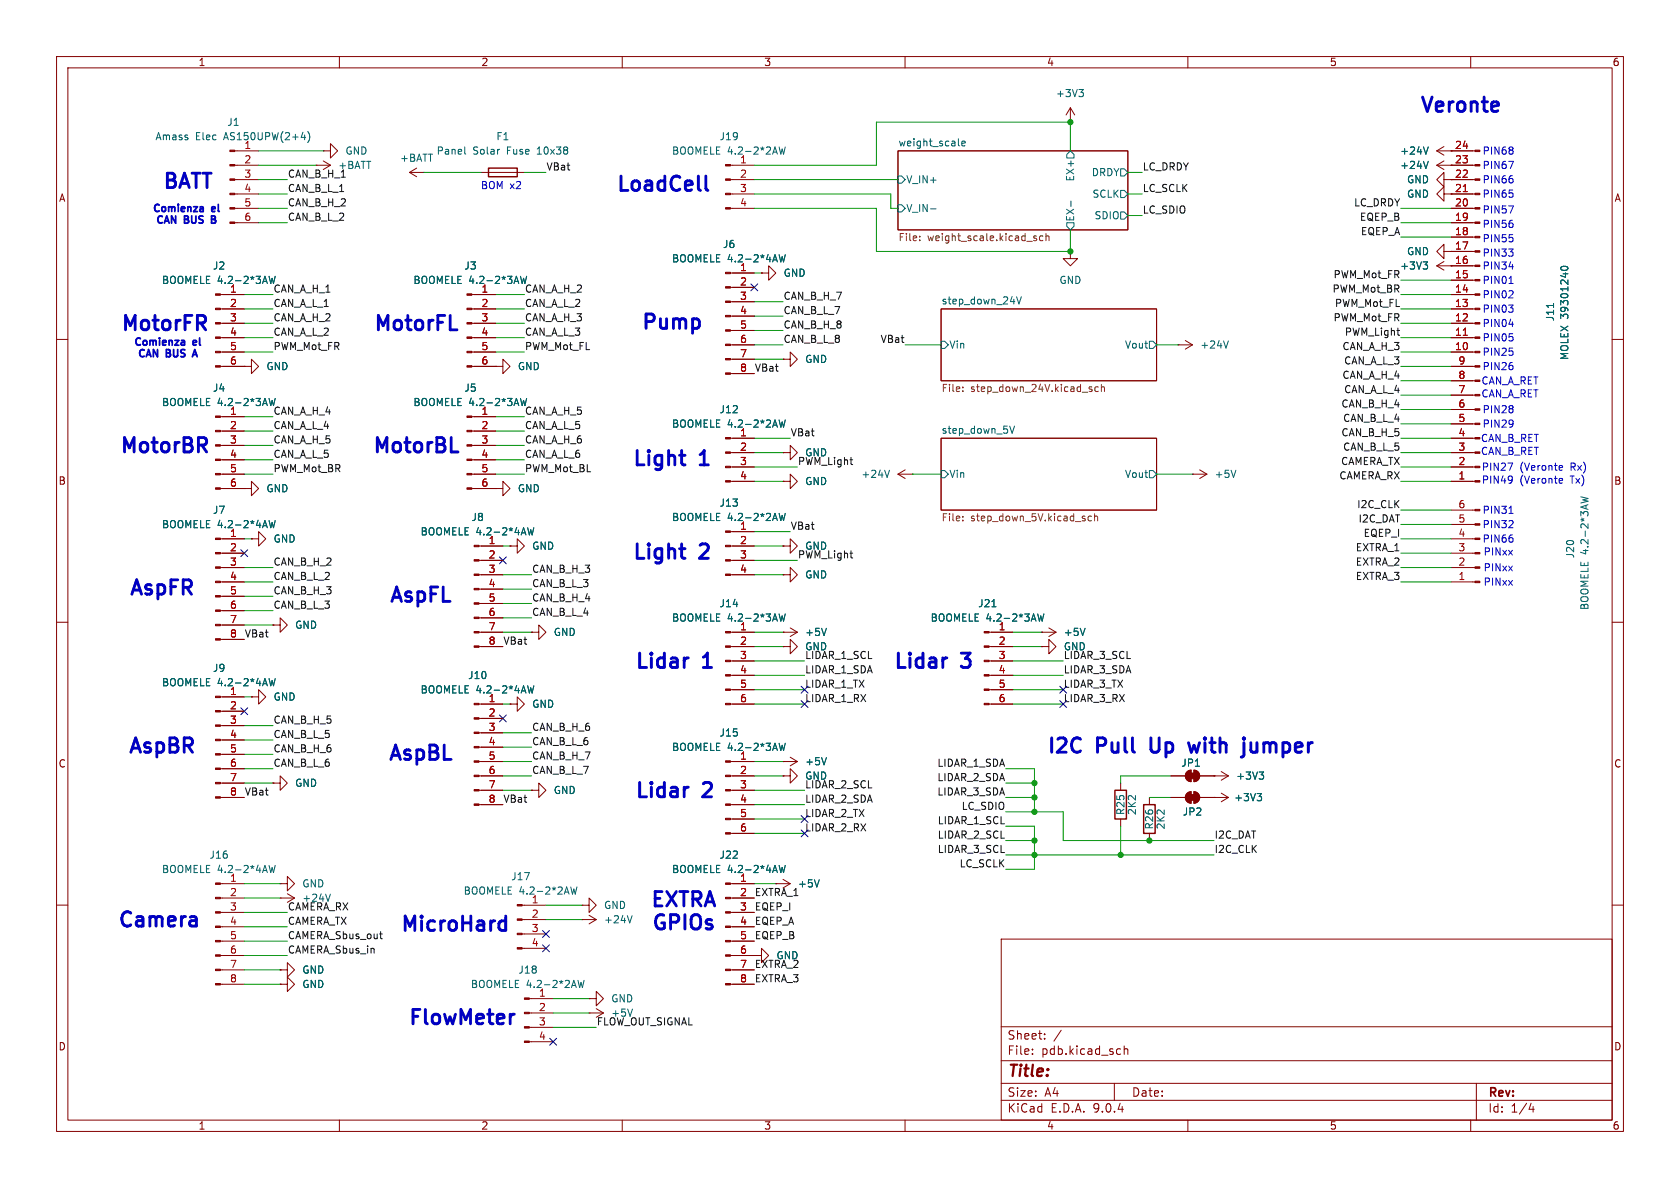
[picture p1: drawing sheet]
<svg xmlns="http://www.w3.org/2000/svg" width="297mm" height="210mm" viewBox="0 0 297 210" stroke-linecap="round" stroke-linejoin="round" font-family="sans-serif">
<g fill="none" stroke="#840000" stroke-width=".18">
<path d="M10 10h277v190h-277zM12 12h273v186h-273zM60 10v2M110 10v2M160 10v2M189.2 19.1l-.7 1.2M189.2 19.1l.8 1.2M189.2 19.1v2.5M210 10v2M260 10v2M41.5 29.2h4.2M41.5 31.8h4.2"/>
<path d="M41.5 34.3h4.2M41.5 36.8h4.2M41.5 39.4h4.2M41.5 26.7h4.2M55.9 29.2h.1M55.9 29.2h2.5M57.1 26.7h1.3v-1.3l1.3 1.3-1.3 1.2v-1.2M57.1 26.7h.1M57.1 28.4l1.3 .8M58.4 29.2l-1.3 .8M72.4 30.5l1.3 .7M72.4 30.5h2.5"/>
<path d="M73.7 29.7l-1.3 .8M74.9 30.5h.1M85.1 30.5h7.6M129.1 29.2h4.2M129.1 31.8h4.2M129.1 34.3h4.2M129.1 36.8h4.2M158.7 26.7h40.7v13.9h-40.7zM189.2 21.6h.1M254 29.2h6.8M254 26.7h6.8M254 26.7l1.3 .7"/>
<path d="M254 29.2l1.3 .8M255.3 34.3v-1.3l-1.3 1.3 1.3 1.3v-1.3h1.2M255.3 31.8v-1.3l-1.3 1.3 1.3 1.2v-1.2h1.2M255.3 25.9l-1.3 .8M255.3 28.4l-1.3 .8M256.5 34.3h.1M256.5 31.8h.1M256.5 26.7h.1M256.5 29.2h.1M256.5 31.8h4.3M256.5 34.3h4.3M256.5 36.8h4.3"/>
<path d="M256.5 39.4h4.3M39 59.7h4.2M39 57.2h4.2M39 54.6h4.2M39 52.1h4.2M83.4 59.7h4.2M83.4 57.2h4.2M83.4 54.6h4.2M83.4 52.1h4.2M129.1 48.3h4.2M129.1 50.8h4.2M129.1 53.3h4.2"/>
<path d="M129.1 55.9h4.2M129.1 58.4h4.2M134.6 48.3h1.3v-1.3l1.3 1.3-1.3 1.2v-1.2M134.6 48.3h.1M166.4 54.6h38.1v12.7h-38.1zM189.2 44.5v1.2h1.3l-1.3 1.3-1.2-1.3h1.2M189.2 44.5h.1M254 47h6.8M254 47l1.3 .8M255.3 44.5v-1.3l-1.3 1.3 1.3 1.2v-1.2h1.2M255.3 46.2l-1.3 .8M256.5 47h.1"/>
<path d="M256.5 44.5h.1M256.5 59.7h4.3M256.5 57.2h4.3M256.5 54.6h4.3M256.5 52.1h4.3M256.5 49.5h4.3M256.5 44.5h4.3M256.5 41.9h4.3M10 60h2M39 73.7h4.2M39 76.2h4.2M39 78.7h4.2"/>
<path d="M39 64.8h4.2M39 62.2h4.2M43.2 64.8h1.2v-1.3l1.3 1.3-1.3 1.2v-1.2M43.2 64.8h.1M83.4 73.7h4.2M83.4 76.2h4.2M83.4 78.7h4.2M83.4 64.8h4.2M83.4 62.2h4.2M87.6 64.8h1.3v-1.3l1.3 1.3-1.3 1.2v-1.2M87.6 64.8h.1M129.1 77.5h4.2"/>
<path d="M129.1 61h4.2M129.1 63.5h4.2M129.1 66h4.2M138.4 63.5h1.3v-1.3l1.3 1.3-1.3 1.3v-1.3M138.4 63.5h.1M166.4 77.5h38.1v12.7h-38.1zM208.3 61h.1M208.3 61h2.5M209.5 60.2l1.3 .8M210.8 61l-1.3 .7M256.5 77.5h4.3M256.5 74.9h4.3"/>
<path d="M256.5 72.4h4.3M256.5 69.9h4.3M256.5 67.3h4.3M256.5 64.8h4.3M256.5 62.2h4.3M285 60h2M39 95.3h4.2M39 97.8h4.2M39 83.8h4.2M39 81.3h4.2M39 86.4h4.2M43.2 86.4h1.2v-1.3l1.3 1.3-1.3 1.2v-1.2"/>
<path d="M43.2 86.4h.1M44.4 95.3h1.3v-1.3l1.3 1.3-1.3 1.2v-1.2M44.4 95.3h.1M83.4 83.8h4.2M83.4 81.3h4.2M83.4 86.4h4.2M84.7 96.5h4.2M84.7 99.1h4.2M87.6 86.4h1.3v-1.3l1.3 1.3-1.3 1.2v-1.2M87.6 86.4h.1M90.2 96.5h1.2v-1.2l1.3 1.2-1.3 1.3v-1.3M90.2 96.5h.1"/>
<path d="M129.1 80h4.2M129.1 82.6h4.2M129.1 85.1h4.2M129.1 94h4.2M129.1 96.5h4.2M129.1 99.1h4.2M138.4 85.1h1.3v-1.3l1.3 1.3-1.3 1.3v-1.3M138.4 85.1h.1M138.4 96.5h1.3v-1.2l1.3 1.2-1.3 1.3v-1.3M138.4 96.5h.1M138.4 80h1.3v-1.3l1.3 1.3-1.3 1.3v-1.3M138.4 80h.1"/>
<path d="M158.7 83.8h2.6M158.7 83.8l1.3 .8M160 83.1l-1.3 .7M161.3 83.8h.1M210.8 83.8h.1M210.8 83.8h2.6M212.1 83.1l1.3 .7M213.4 83.8l-1.3 .8M256.5 95.3h4.3M256.5 97.8h4.3M256.5 80h4.3M256.5 82.6h4.3"/>
<path d="M256.5 85.1h4.3M256.5 92.7h4.3M256.5 90.2h4.3M10 110h2M39 100.3h4.2M39 102.9h4.2M39 105.4h4.2M39 108h4.2M39 110.5h4.2M39 113h4.2M48.3 110.5h1.2v-1.3l1.3 1.3-1.3 1.3v-1.3M48.3 110.5h.1"/>
<path d="M84.7 111.8h4.2M84.7 114.3h4.2M84.7 101.6h4.2M84.7 104.1h4.2M84.7 106.7h4.2M84.7 109.2h4.2M94 111.8h1.2v-1.3l1.3 1.3-1.3 1.2v-1.2M94 111.8h.1M129.1 111.8h4.2M129.1 114.3h4.2M129.1 116.8h4.2M129.1 119.4h4.2"/>
<path d="M129.1 101.6h4.2M138.4 114.3h1.3v-1.3l1.3 1.3-1.3 1.3v-1.3M138.4 114.3h.1M138.4 111.8h.1M138.4 101.6h1.3v-1.3l1.3 1.3-1.3 1.3v-1.3M138.4 101.6h.1M138.4 111.8h2.6M139.7 111l1.3 .8M141 111.8l-1.3 .7M174.9 111.8h4.2M174.9 114.3h4.2M174.9 116.8h4.2"/>
<path d="M174.9 119.4h4.2M184.1 111.8h.1M184.1 114.3h1.3v-1.3l1.3 1.3-1.3 1.3v-1.3M184.1 114.3h.1M184.1 111.8h2.6M185.4 111l1.3 .8M186.7 111.8l-1.3 .7M256.5 100.3h4.3M256.5 102.9h4.3M285 110h2M39 123.2h4.2M39 125.7h4.2"/>
<path d="M39 128.3h4.2M39 130.8h4.2M39 133.4h4.2M39 135.9h4.2M39 138.4h4.2M44.4 123.2h1.3v-1.3l1.3 1.3-1.3 1.3v-1.3M44.4 123.2h.1M48.3 138.4h1.2v-1.2l1.3 1.2-1.3 1.3v-1.3M48.3 138.4h.1M84.7 124.5h4.2M84.7 127h4.2M84.7 129.5h4.2"/>
<path d="M84.7 132.1h4.2M84.7 134.6h4.2M84.7 137.2h4.2M84.7 139.7h4.2M90.2 124.5h1.2v-1.3l1.3 1.3-1.3 1.2v-1.2M90.2 124.5h.1M94 139.7h1.2v-1.3l1.3 1.3-1.3 1.3v-1.3M94 139.7h.1M129.1 124.5h4.2M129.1 134.6h4.2M129.1 137.2h4.2M129.1 139.7h4.2"/>
<path d="M129.1 121.9h4.2M138.4 137.2h1.3v-1.3l1.3 1.3-1.3 1.2v-1.2M138.4 137.2h.1M138.4 134.6h.1M138.4 134.6h2.6M139.7 133.9l1.3 .7M141 134.6l-1.3 .8M174.9 124.5h4.2M174.9 121.9h4.2M198.1 138.4v1.3M207 137.2h2.5M209.8 136.4l.8-.3v2.1a1.02 1.02 0 0 1-1-.7 1.02 1.02 0 0 1 .2-1.1z"/>
<path d="M211.1 140a1.02 1.02 0 0 1 1 1 1.02 1.02 0 0 1-1 1zM211.1 136.1a1.02 1.02 0 0 1 1 1.1 1.02 1.02 0 0 1-1 1zM212.1 137.2h5.1M214.6 137.2h.1M215.9 136.4l1.3 .8M217.2 137.2l-1.3 .7M39 141h4.2M39 158.8h4.2M39 156.2h4.2M49.5 158.8h.1M49.5 156.2h1.3v-1.3l1.3 1.3-1.3 1.3v-1.3M49.5 156.2h.1"/>
<path d="M49.5 158.8h2.6M50.8 158l1.3 .8M52.1 158.8l-1.3 .7M84.7 142.2h4.2M129.1 142.2h4.2M129.1 144.8h4.2M129.1 147.3h4.2M129.1 158.8h4.2M129.1 156.2h4.2M137.2 156.2h.1M137.2 156.2h2.5M138.4 155.4l1.3 .8"/>
<path d="M139.7 156.2l-1.3 .8M198.1 144.8v1.3M203.2 141v1.2M203.2 147.3v1.3M207 141h2.5M209.8 140.3l.8-.3v2a1.02 1.02 0 0 1-1-.6 1.02 1.02 0 0 1 .2-1.1zM212.1 141h5.1M214.6 141h.1M215.9 140.2l1.3 .8M217.2 141l-1.3 .7M10 160h2M39 161.3h4.2"/>
<path d="M39 163.8h4.2M39 166.4h4.2M39 168.9h4.2M39 171.5h4.2M39 174h4.2M49.5 171.5h1.3v-1.3l1.3 1.3-1.3 1.2v-1.2M49.5 171.5h.1M49.5 174h1.3v-1.3l1.3 1.3-1.3 1.3v-1.3M49.5 174h.1M92.3 160h4.2M92.3 162.6h4.2M92.3 165.1h4.2"/>
<path d="M92.3 167.6h4.2M93.6 179.1h4.2M93.6 176.5h4.2M102.9 160h1.2v-1.2l1.3 1.2-1.3 1.3v-1.3M102.9 160h.1M102.9 162.6h.1M102.9 162.6h2.5M104.1 179.1h.1M104.1 176.5h1.3v-1.2l1.3 1.2-1.3 1.3v-1.3M104.1 176.5h.1M104.1 179.1h2.6M104.1 161.8l1.3 .8"/>
<path d="M105.4 178.3l1.3 .8M105.4 162.6l-1.3 .7M106.7 179.1l-1.3 .7M129.1 161.3h4.2M129.1 163.8h4.2M129.1 166.4h4.2M129.1 168.9h4.2M129.1 171.5h4.2M129.1 174h4.2M133.3 168.9h1.3v-1.3l1.3 1.3-1.3 1.3v-1.3M133.3 168.9h.1M177 166h108v32h-108z"/>
<path d="M285 160h2M60 198v2M93.6 181.6h4.2M93.6 184.2h4.2M110 198v2M160 198v2M177 194.5h108M177 191.5h108M177 187.5h108M177 181.5h108M182.5 186.3v.1M182.5 185.5v.1"/>
<path d="M184.7 183.6v.1M184.7 182.8v.1M187.6 182.1l-1.3 2M197 191.5v3M198 185.4l.1 .1M198.1 186.3l-.1 .1M198.7 184.9v1.5M198.7 185.5l.3-.1 .3 .1 .1 .9M210 198v2M260 198v2M261 191.5v6.5M270.7 195l-.4 1.1h.9"/>
<path d="M271 195.6v1"/>
</g>
<g fill="none" stroke="#006464" stroke-width=".18">
<path d="M190.7 15.8h.8l-.4 .5M191.3 16.3l.2 .2v.3l-.2 .3M53.2 24.3h.8M53.9 23.9v.8M54.4 23.3a1.46 1.46 0 0 1 0 1.9M82.2 26v1.1l.1 .1M137.7 26l.3 1.2 .3-.9 .2 .9 .3-1.2M158.7 36.2h.7l.6 .6-.6 .7h-.7zM158.7 31.1h.7l.6 .7-.6 .6h-.7zM164.5 36.9h1M169.5 25.7l.1 .1M170 25.4l.6-.1v-.3l-.4-.1-.2 .2 .1 .6h.5"/>
<path d="M188.6 39.4h1.3v.6l-.7 .6-.6-.6zM189.2 26.7l.7 .6v.6h-1.3v-.6zM189.3 35.5v1M198.1 33.7h.7l.6 .6-.6 .6h-.7zM198.1 29.8h.7l.6 .7-.6 .6h-.7zM198.1 37.5h.7l.6 .6-.6 .6h-.7zM252.5 26l-.4 1.2M252.5 28.5l-.4 1.3M47.6 48.8l.3 1.3 .2-.9 .3 .9 .3-1.3M92 48.8l.3 1.3 .3-.9 .2 .9 .3-1.3M137.7 45l.3 1.3 .3-.9 .2 .9 .3-1.3M179.7 52.5l.4 1.2 .5-1.2"/>
<path d="M251.6 46.3h.8l-.4 .5M252.1 46.8l.3 .2v.3l-.3 .3M274.6 53.6v.8M276 47.3a.75 .75 0 0 1 1.2 .2 .72 .72 0 0 1-1.3-.1zM47.6 70.4l.3 1.3 .2-.9 .3 .9 .3-1.3M92 70.4l.3 1.3 .3-.9 .2 .9 .3-1.3M137.7 74.2l.3 1.3 .3-.9 .2 .9 .3-1.3M166.4 60.3h.6l.6 .7-.6 .6h-.6zM178.5 75.3l.4 1.3 .5-1.3M203.2 60.3h.6l.7 .7-.7 .6h-.6zM217.2 60.3l-.5 1.2M47.6 92l.3 1.3 .2-.9 .3 .9 .3-1.3"/>
<path d="M93.3 93.3l.3 1.3 .2-.9 .3 .9 .3-1.3M137.7 90.7l.3 1.3 .3-.9 .2 .9 .3-1.3M157.2 83.1l-.4 1.3M166.4 83.2h.6l.6 .6-.6 .7h-.6zM203.2 83.2h.6l.7 .6-.7 .7h-.6zM218.5 83.1l-.4 1.3M279.5 87.8l1.2 .3-.9 .3 .9 .2-1.2 .3M47.6 120l.3 1.2 .2-.9 .3 .9 .3-1.2M137.7 108.5l.3 1.3 .3-.9 .2 .9 .3-1.3M146.1 111.1l-.4 1.2M175.4 107.3h.7M183.5 108.5l.3 1.3 .2-.9 .2 .9 .3-1.3"/>
<path d="M191.8 111.1l-.4 1.2M93.3 121.2l.3 1.3 .2-.9 .3 .9 .3-1.3M137.7 131.4l.3 1.3 .3-.9 .2 .9 .3-1.3M146.1 133.9l-.4 1.3M222.6 136.5h.8l-.4 .5M223.1 137l.3 .2v.3l-.3 .2M47.6 153l.3 1.2 .2-.9 .3 .9 .3-1.2M58.4 158.1l-.4 1.2M100.9 156.8l.3 1.3 .2-.9 .3 .9 .3-1.3M137.7 153l.3 1.2 .3-.9 .2 .9 .3-1.2M144.8 155.5l-.4 1.3M222.2 140.3h.8l-.4 .5"/>
<path d="M222.8 140.8l.2 .2v.3l-.2 .2M102.2 173.3l.3 1.3 .2-.9 .3 .9 .3-1.3M111.8 161.9l-.5 1.2M111.8 178.4l-.4 1.2"/>
</g>
<g fill="none" stroke="#725600" stroke-width=".18">
<path d="M162.6 42.4v.1M162.6 41.8v.1M182.9 42.1l.3 .1 .1 .2-.2 .1h-.2M182.9 41.7l.3 .1M184.4 41.8l-.4-.1-.2 .2 .1 .6h.5M184.9 41.8l.2-.1 .3 .1 .1 .7M184.9 41.3v1.2M170.2 68.4v.2M170.2 69.1v.1M194.2 68.4h-.4l-.2 .2 .1 .6h.5M194.7 68.5l.2-.1h.3l.1 .8M194.7 67.9v1.3"/>
<path d="M170.2 92v.1M170.2 91.3v.1M193 91.3l-.4-.1-.2 .3 .1 .5h.5M193.5 91.4l.2-.2 .3 .1v.8M193.5 90.8v1.3"/>
</g>
<g fill="#840000" stroke="#840000" stroke-width=".18">
<path d="M38.1 95.1h.9v.3h-.9z"/>
<path d="M38.1 97.7h.9v.2h-.9z"/>
<path d="M38.1 100.2h.9v.3h-.9z"/>
<path d="M38.1 102.7h.9v.3h-.9z"/>
<path d="M38.1 105.3h.9v.2h-.9z"/>
<path d="M38.1 107.8h.9v.3h-.9z"/>
<path d="M38.1 110.4h.9v.2h-.9z"/>
<path d="M38.1 112.9h.9v.3h-.9z"/>
<path d="M83.8 124.3h.9v.3h-.9z"/>
<path d="M83.8 126.9h.9v.2h-.9z"/>
<path d="M83.8 129.4h.9v.3h-.9z"/>
<path d="M83.8 132h.9v.2h-.9z"/>
<path d="M83.8 134.5h.9v.2h-.9z"/>
<path d="M83.8 137h.9v.3h-.9z"/>
<path d="M83.8 139.6h.9v.2h-.9z"/>
<path d="M83.8 142.1h.9v.3h-.9z"/>
<path d="M38.1 123.1h.9v.2h-.9z"/>
<path d="M38.1 125.6h.9v.3h-.9z"/>
<path d="M38.1 128.1h.9v.3h-.9z"/>
<path d="M38.1 130.7h.9v.2h-.9z"/>
<path d="M38.1 133.2h.9v.3h-.9z"/>
<path d="M38.1 135.8h.9v.2h-.9z"/>
<path d="M38.1 138.3h.9v.3h-.9z"/>
<path d="M38.1 140.8h.9v.3h-.9z"/>
<path d="M128.3 134.5h.8v.2h-.8z"/>
<path d="M128.3 137h.8v.3h-.8z"/>
<path d="M128.3 139.6h.8v.2h-.8z"/>
<path d="M128.3 142.1h.8v.3h-.8z"/>
<path d="M128.3 144.7h.8v.2h-.8z"/>
<path d="M128.3 147.2h.8v.2h-.8z"/>
<path d="M128.3 111.6h.8v.3h-.8z"/>
<path d="M128.3 114.2h.8v.2h-.8z"/>
<path d="M128.3 116.7h.8v.3h-.8z"/>
<path d="M128.3 119.3h.8v.2h-.8z"/>
<path d="M128.3 121.8h.8v.2h-.8z"/>
<path d="M128.3 124.3h.8v.3h-.8z"/>
<path d="M210.3 140.5h1v1h-1z"/>
<path d="M209.8 140.3l.8-.3v2a1.02 1.02 0 0 1-1-.6 1.02 1.02 0 0 1 .2-1.1z"/>
<path d="M211.1 140a1.02 1.02 0 0 1 1 1 1.02 1.02 0 0 1-1 1z"/>
<path d="M128.3 77.3h.8v.3h-.8z"/>
<path d="M128.3 79.9h.8v.2h-.8z"/>
<path d="M128.3 82.4h.8v.3h-.8z"/>
<path d="M128.3 85h.8v.2h-.8z"/>
<path d="M128.3 93.9h.8v.2h-.8z"/>
<path d="M128.3 96.4h.8v.2h-.8z"/>
<path d="M128.3 98.9h.8v.3h-.8z"/>
<path d="M128.3 101.5h.8v.2h-.8z"/>
<path d="M128.3 29.1h.8v.2h-.8z"/>
<path d="M128.3 31.6h.8v.3h-.8z"/>
<path d="M128.3 34.2h.8v.2h-.8z"/>
<path d="M128.3 36.7h.8v.3h-.8z"/>
<path d="M128.3 48.1h.8v.3h-.8z"/>
<path d="M128.3 50.7h.8v.2h-.8z"/>
<path d="M128.3 53.2h.8v.3h-.8z"/>
<path d="M128.3 55.8h.8v.2h-.8z"/>
<path d="M128.3 58.3h.8v.2h-.8z"/>
<path d="M128.3 60.8h.8v.3h-.8z"/>
<path d="M128.3 63.4h.8v.2h-.8z"/>
<path d="M128.3 65.9h.8v.3h-.8z"/>
<path d="M38.1 156.1h.9v.2h-.9z"/>
<path d="M38.1 158.6h.9v.3h-.9z"/>
<path d="M38.1 161.2h.9v.2h-.9z"/>
<path d="M38.1 163.7h.9v.3h-.9z"/>
<path d="M38.1 166.2h.9v.3h-.9z"/>
<path d="M38.1 168.8h.9v.2h-.9z"/>
<path d="M38.1 171.3h.9v.3h-.9z"/>
<path d="M38.1 173.9h.9v.2h-.9z"/>
<path d="M128.3 156.1h.8v.2h-.8z"/>
<path d="M128.3 158.6h.8v.3h-.8z"/>
<path d="M128.3 161.2h.8v.2h-.8z"/>
<path d="M128.3 163.7h.8v.3h-.8z"/>
<path d="M128.3 166.2h.8v.3h-.8z"/>
<path d="M128.3 168.8h.8v.2h-.8z"/>
<path d="M128.3 171.3h.8v.3h-.8z"/>
<path d="M128.3 173.9h.8v.2h-.8z"/>
<path d="M92.7 176.4h.9v.3h-.9z"/>
<path d="M92.7 178.9h.9v.3h-.9z"/>
<path d="M92.7 181.5h.9v.2h-.9z"/>
<path d="M92.7 184h.9v.3h-.9z"/>
<path d="M91.4 159.9h.9v.2h-.9z"/>
<path d="M91.4 162.4h.9v.3h-.9z"/>
<path d="M91.4 165h.9v.2h-.9z"/>
<path d="M91.4 167.5h.9v.3h-.9z"/>
<path d="M83.8 96.4h.9v.2h-.9z"/>
<path d="M83.8 98.9h.9v.3h-.9z"/>
<path d="M83.8 101.5h.9v.2h-.9z"/>
<path d="M83.8 104h.9v.3h-.9z"/>
<path d="M83.8 106.6h.9v.2h-.9z"/>
<path d="M83.8 109.1h.9v.2h-.9z"/>
<path d="M83.8 111.6h.9v.3h-.9z"/>
<path d="M83.8 114.2h.9v.2h-.9z"/>
<path d="M38.1 73.5h.9v.3h-.9z"/>
<path d="M38.1 76.1h.9v.2h-.9z"/>
<path d="M38.1 78.6h.9v.3h-.9z"/>
<path d="M38.1 81.2h.9v.2h-.9z"/>
<path d="M38.1 83.7h.9v.2h-.9z"/>
<path d="M38.1 86.2h.9v.3h-.9z"/>
<path d="M82.5 73.5h.9v.3h-.9z"/>
<path d="M82.5 76.1h.9v.2h-.9z"/>
<path d="M82.5 78.6h.9v.3h-.9z"/>
<path d="M82.5 81.2h.9v.2h-.9z"/>
<path d="M82.5 83.7h.9v.2h-.9z"/>
<path d="M82.5 86.2h.9v.3h-.9z"/>
<path d="M210.3 136.7h1v1h-1z"/>
<path d="M209.8 136.4l.8-.3v2.1a1.02 1.02 0 0 1-1-.7 1.02 1.02 0 0 1 .2-1.1z"/>
<path d="M211.1 136.1a1.02 1.02 0 0 1 1 1.1 1.02 1.02 0 0 1-1 1z"/>
<path d="M174 111.6h.9v.3h-.9z"/>
<path d="M174 114.2h.9v.2h-.9z"/>
<path d="M174 116.7h.9v.3h-.9z"/>
<path d="M174 119.3h.9v.2h-.9z"/>
<path d="M174 121.8h.9v.2h-.9z"/>
<path d="M174 124.3h.9v.3h-.9z"/>
<path d="M260.8 85h.8v.2h-.8z"/>
<path d="M260.8 82.4h.8v.3h-.8z"/>
<path d="M260.8 79.9h.8v.2h-.8z"/>
<path d="M260.8 77.3h.8v.3h-.8z"/>
<path d="M260.8 74.8h.8v.3h-.8z"/>
<path d="M260.8 72.3h.8v.2h-.8z"/>
<path d="M260.8 69.7h.8v.3h-.8z"/>
<path d="M260.8 67.2h.8v.2h-.8z"/>
<path d="M260.8 64.6h.8v.3h-.8z"/>
<path d="M260.8 62.1h.8v.3h-.8z"/>
<path d="M260.8 59.6h.8v.2h-.8z"/>
<path d="M260.8 57h.8v.3h-.8z"/>
<path d="M260.8 54.5h.8v.2h-.8z"/>
<path d="M260.8 51.9h.8v.3h-.8z"/>
<path d="M260.8 49.4h.8v.3h-.8z"/>
<path d="M260.8 46.9h.8v.2h-.8z"/>
<path d="M260.8 44.3h.8v.3h-.8z"/>
<path d="M260.8 41.8h.8v.2h-.8z"/>
<path d="M260.8 39.2h.8v.3h-.8z"/>
<path d="M260.8 36.7h.8v.3h-.8z"/>
<path d="M260.8 34.2h.8v.2h-.8z"/>
<path d="M260.8 31.6h.8v.3h-.8z"/>
<path d="M260.8 29.1h.8v.2h-.8z"/>
<path d="M260.8 26.5h.8v.3h-.8z"/>
<path d="M260.8 102.7h.8v.3h-.8z"/>
<path d="M260.8 100.2h.8v.3h-.8z"/>
<path d="M260.8 97.7h.8v.2h-.8z"/>
<path d="M260.8 95.1h.8v.3h-.8z"/>
<path d="M260.8 92.6h.8v.2h-.8z"/>
<path d="M260.8 90h.8v.3h-.8z"/>
<path d="M82.5 51.9h.9v.3h-.9z"/>
<path d="M82.5 54.5h.9v.2h-.9z"/>
<path d="M82.5 57h.9v.3h-.9z"/>
<path d="M82.5 59.6h.9v.2h-.9z"/>
<path d="M82.5 62.1h.9v.3h-.9z"/>
<path d="M82.5 64.6h.9v.3h-.9z"/>
<path d="M40.6 26.5h.9v.3h-.9z"/>
<path d="M40.6 29.1h.9v.2h-.9z"/>
<path d="M40.6 31.6h.9v.3h-.9z"/>
<path d="M40.6 34.2h.9v.2h-.9z"/>
<path d="M40.6 36.7h.9v.3h-.9z"/>
<path d="M40.6 39.2h.9v.3h-.9z"/>
<path d="M38.1 51.9h.9v.3h-.9z"/>
<path d="M38.1 54.5h.9v.2h-.9z"/>
<path d="M38.1 57h.9v.3h-.9z"/>
<path d="M38.1 59.6h.9v.2h-.9z"/>
<path d="M38.1 62.1h.9v.3h-.9z"/>
<path d="M38.1 64.6h.9v.3h-.9z"/>
</g>
<path d="M86.4 29.7h5v1.5h-5zM197.1 139.7h2v5.1h-2zM202.2 142.2h2v5.1h-2z" fill="none" stroke="#840000" stroke-width=".25"/>
<path d="M258.7 33.9h.7M258.7 59.3h.7" fill="none" stroke="#a90000" stroke-width=".18"/>
<path d="M246.9 58.4h.5M247.3 59.3h.1M150.3 81.3h.4M150.3 97.8h.4M150.6 82.1h.1M150.6 98.6h.1M67.1 165.1h.5M67.3 165.9h.3" fill="none" stroke="#0f0f0f" stroke-width=".18"/>
<g fill="none" stroke="#009600" stroke-width=".18">
<path d="M45.7 34.3h5.1M45.7 29.2h10.2M45.7 39.4h5.1M45.7 36.8h5.1M45.7 26.7h11.4M45.7 31.8h5.1M74.9 30.5h10.2M92.7 30.5h3.8M133.3 34.3h24.2v2.5h1.2M133.3 36.8h21.6v7.7h34.3v-3.9M133.3 31.8h25.4M189.2 26.7v-5.1h-34.3v7.6h-21.6"/>
<path d="M199.4 34.3h2.5M199.4 38.1h2.5M199.4 30.5h2.5M247.6 39.4h8.9M247.6 36.8h8.9M43.2 57.2h5.1M43.2 52.1h5.1M43.2 54.6h5.1M43.2 59.7h5.1M87.6 57.2h5.1M87.6 52.1h5.1M87.6 54.6h5.1"/>
<path d="M87.6 59.7h5.1M133.3 48.3h1.3M133.3 53.3h5.1M133.3 55.9h5.1M133.3 58.4h5.1M247.6 57.2h8.9M247.6 52.1h8.9M247.6 54.6h8.9M247.6 59.7h8.9M247.6 41.9h8.9M247.6 49.5h8.9M43.2 78.7h5.1"/>
<path d="M43.2 76.2h5.1M43.2 73.7h5.1M43.2 62.2h5.1M87.6 78.7h5.1M87.6 76.2h5.1M87.6 73.7h5.1M87.6 62.2h5.1M133.3 63.5h5.1M133.3 61h5.1M133.3 77.5h6.4M160 61h6.4M204.5 61h3.8"/>
<path d="M247.6 62.2h8.9M247.6 77.5h8.9M247.6 72.4h8.9M247.6 67.3h8.9M247.6 69.9h8.9M247.6 74.9h8.9M247.6 64.8h8.9M43.2 83.8h5.1M43.2 81.3h5.1M43.2 95.3h1.2M87.6 83.8h5.1M87.6 81.3h5.1"/>
<path d="M88.9 96.5h1.3M133.3 96.5h5.1M133.3 99.1h7.7M133.3 94h6.4M133.3 85.1h5.1M133.3 82.6h7.7M133.3 80h5.1M161.3 83.8h5.1M204.5 83.8h6.3M247.6 85.1h8.9M247.6 82.6h8.9M247.6 80h8.9"/>
<path d="M247.6 92.7h8.9M247.6 95.3h8.9M247.6 97.8h8.9M247.6 90.2h8.9M43.2 100.3h5.1M43.2 102.9h5.1M43.2 108h5.1M43.2 105.4h5.1M43.2 110.5h5.1M88.9 111.8h5.1M88.9 109.2h5.1M88.9 101.6h5.1"/>
<path d="M88.9 106.7h5.1M88.9 104.1h5.1M133.3 111.8h5.1M133.3 119.4h8.9M133.3 116.8h8.9M133.3 101.6h5.1M133.3 114.3h5.1M179.1 111.8h5M179.1 119.4h8.9M179.1 116.8h8.9M179.1 114.3h5M247.6 100.3h8.9"/>
<path d="M247.6 102.9h8.9M43.2 138.4h5.1M43.2 133.4h5.1M43.2 130.8h5.1M43.2 135.9h5.1M43.2 123.2h1.2M43.2 128.3h5.1M88.9 124.5h1.3M88.9 137.2h5.1M88.9 129.5h5.1M88.9 139.7h5.1M88.9 134.6h5.1"/>
<path d="M88.9 132.1h5.1M133.3 124.5h8.9M133.3 137.2h5.1M133.3 121.9h8.9M133.3 139.7h8.9M133.3 134.6h5.1M177.8 135.9h5.1v7.6M177.8 138.4h5.1M179.1 124.5h8.9M179.1 121.9h8.9M207 137.2h-8.9v1.2M43.2 158.8h6.3"/>
<path d="M43.2 156.2h6.3M133.3 142.2h8.9M133.3 144.8h8.9M133.3 147.3h8.9M133.3 156.2h3.9M177.8 148.6h5.1M177.8 143.5h10.2v5.1h26.6M177.8 146.1h5.1v7.6h-5.1M177.8 141h5.1M177.8 151.1h36.8M198.1 146.1v5M203.2 141h3.8"/>
<path d="M43.2 163.8h7.6M43.2 166.4h7.6M43.2 174h6.3M43.2 171.5h6.3M43.2 168.9h7.6M43.2 161.3h7.6M96.5 160h6.4M96.5 162.6h6.4M97.8 179.1h6.3M97.8 176.5h6.3M97.8 181.6h7.6"/>
</g>
<g fill="none" stroke="#000084" stroke-width=".18">
<path d="M132.7 50.2l1.3 1.2M134 50.2l-1.3 1.2M42.6 97.2l1.2 1.2M43.8 97.2l-1.2 1.2M88.3 98.5l1.2 1.2M89.5 98.5l-1.2 1.2M42.6 125.1l1.2 1.2M43.8 125.1l-1.2 1.2M88.3 126.4l1.2 1.2M89.5 126.4l-1.2 1.2M141.6 121.3l1.2 1.2M141.6 123.9l1.2 1.2"/>
<path d="M142.8 121.3l-1.2 1.2M142.8 123.9l-1.2 1.2M187.4 121.3l1.2 1.2M187.4 123.9l1.2 1.2M188.6 121.3l-1.2 1.2M188.6 123.9l-1.2 1.2M141.6 144.2l1.2 1.2M141.6 146.7l1.2 1.2M142.8 144.2l-1.2 1.2M142.8 146.7l-1.2 1.2M95.9 164.5l1.2 1.2M95.9 167l1.2 1.2"/>
<path d="M97.1 167l-1.2 1.2M97.1 164.5l-1.2 1.2M97.2 183.5l1.2 1.3M98.4 183.5l-1.2 1.3"/>
</g>
<g fill="none" stroke="#0000c2" stroke-width=".18">
<path d="M266.7 28.5h.9l-.6 1.3M266.7 36.4h.9l-.6 1.3M267.4 31.7v.5M267.4 26.1v.3M267.4 26.6v.5M267.4 34.2v.6M267.4 39.5v.6M266.7 53.9h.8l-.4 .5M266.7 52.7h.8M266.7 44h.8l-.4 .5M266.8 57.3h.8M266.8 47.2h.8"/>
<path d="M266.8 50.1h.7M267.4 42.1v.5M267.4 44.6v.6M267.4 51.5v.4M267.4 54.5v.6M267.4 59.6v.6M267.4 62.1v.6M267.4 64.7v.5M267.4 71.8v.3M267.4 72.4v.5M267.4 74.4v.8M267.5 74.8l-.1 .1"/>
<path d="M266.6 81.9h.8l-.5 1.2M266.7 93.3h.8M266.8 90.8h.7M267.3 84.3v.8M267.4 84.7l-.1 .1M267.4 92.1v.5M267.4 95.2v.5M275.8 82.3h.4v.3l-.6 .1M275.8 84.6h.4v.3l-.6 .1M276.2 83.1h-.4M276.2 85.4h-.4"/>
</g>
<path d="M35.5 36.6h.4v.8M35.9 37.3l-.4 .1M35.9 36.9h-.4M37.4 38.2v1.2h.5M37.4 38.8h.4M32.6 60.4v.6M32.6 61h-.4M32.6 60.5h-.4M34.1 62.7h.6M34.4 61.8l-.4 1.3" fill="none" stroke="#0000c2" stroke-width=".32"/>
<path d="M124.8 31.1v2.2l.3 .4M210.1 131.3l.5 1.7 .5-1.2 .5 1.2M221.1 131.3v1.3l.1 .3 .7 .1M34.6 162.1l.1 .3v1.3M34.7 163.6l-.2 .1M34.7 162.6l-.2 .1M88.7 162.8l.7 .1M89.4 161.9v2.6M89.4 164.4l-.7 .1M90.9 179.3l-.5 .1" fill="none" stroke="#0000c2" stroke-width=".51"/>
<g fill="#009600" stroke="#009600" stroke-width=".18">
<circle cx="189.2" cy="21.6" r=".46"/>
<circle cx="182.9" cy="151.1" r=".46"/>
<circle cx="182.9" cy="141" r=".46"/>
<circle cx="182.9" cy="143.5" r=".46"/>
<circle cx="182.9" cy="148.6" r=".46"/>
<circle cx="198.1" cy="151.1" r=".46"/>
<circle cx="203.2" cy="148.6" r=".46"/>
<circle cx="189.2" cy="44.5" r=".46"/>
<circle cx="182.9" cy="138.4" r=".46"/>
</g>
<g font-size="3.5" fill="#0000c2">
<text x="250.7" y="20.6">Veronte</text>
<text x="28.5" y="34">BATT</text>
<text x="108.7" y="34.5">LoadCell</text>
<text x="21.1" y="59.2">MotorFR</text>
<text x="65.8" y="59.2">MotorFL</text>
<text x="113.1" y="58.9">Pump</text>
<text x="20.9" y="80.8">MotorBR</text>
<text x="65.6" y="80.8">MotorBL</text>
<text x="111.5" y="83.1">Light</text>
<text x="123.8" y="83.1">1</text>
<text x="111.5" y="99.6">Light</text>
<text x="123.8" y="99.6">2</text>
<text x="22.6" y="105.9">AspFR</text>
<text x="68.5" y="107.2">AspFL</text>
<text x="112" y="118.9">Lidar</text>
<text x="124.4" y="118.9">1</text>
<text x="157.7" y="118.9">Lidar</text>
<text x="170.1" y="118.9">3</text>
<text x="22.4" y="133.9">AspBR</text>
<text x="68.4" y="135.1">AspBL</text>
<text x="184.8" y="133.9">I2C</text>
<text x="193.9" y="133.9">Pull</text>
<text x="204.4" y="133.9">Up</text>
<text x="212.3" y="133.9">with</text>
<text x="222.9" y="133.9">jumper</text>
<text x="112" y="141.7">Lidar</text>
<text x="124.4" y="141.7">2</text>
<text x="114.7" y="161">EXTRA</text>
<text x="20.5" y="164.6">Camera</text>
<text x="70.5" y="165.4">MicroHard</text>
<text x="114.9" y="165.1">GPIOs</text>
<text x="71.9" y="181.9">FlowMeter</text>
</g>
<text font-size="2.8" fill="#840000" x="178" y="190.9">Title:</text>
<g font-size="2.1" fill="#840000">
<text x="178" y="184">Sheet:</text>
<text x="178" y="186.7">File:</text>
<text x="184.1" y="186.7">pdb.kicad_sch</text>
<text x="178" y="196.9">KiCad</text>
<text x="178" y="194.1">Size:</text>
<text x="184.7" y="194.1">A4</text>
<text x="185.7" y="196.9">E.D.A.</text>
<text x="193.3" y="196.9">9.0.4</text>
<text x="200" y="194.1">Date:</text>
<text x="263" y="194.3">Rev:</text>
<text x="263" y="196.9">Id:</text>
<text x="267.1" y="196.9">1/4</text>
</g>
<g font-size="1.8" fill="#840000">
<text x="35" y="11.9">1</text>
<text x="85" y="11.9">2</text>
<text x="135" y="11.9">3</text>
<text x="185" y="11.9">4</text>
<text x="235" y="11.9">5</text>
<text x="285" y="11.9">6</text>
<text x="10.3" y="35.9">A</text>
<text x="285.3" y="35.9">A</text>
<text x="10.3" y="85.9">B</text>
<text x="285.3" y="85.9">B</text>
<text x="10.3" y="135.9">C</text>
<text x="285.3" y="135.9">C</text>
<text x="10.3" y="185.9">D</text>
<text x="285.3" y="185.9">D</text>
<text x="35" y="199.9">1</text>
<text x="85" y="199.9">2</text>
<text x="135" y="199.9">3</text>
<text x="185" y="199.9">4</text>
<text x="235" y="199.9">5</text>
<text x="285" y="199.9">6</text>
</g>
<g font-size="1.8" fill="#006464">
<text x="186.6" y="17.4">+3V3</text>
<text x="40.1" y="22.5">J1</text>
<text x="27.4" y="25">Amass</text>
<text x="34.5" y="25">Elec</text>
<text x="39.7" y="25">AS150UPW(2+4)</text>
<text x="43.1" y="26.4">1</text>
<text x="61" y="27.5">GND</text>
<text x="70.6" y="28.8">+BATT</text>
<text x="77.1" y="27.5">Panel</text>
<text x="83.6" y="27.5">Solar</text>
<text x="87.6" y="25">F1</text>
<text x="89.7" y="27.5">Fuse</text>
<text x="95.2" y="27.5">10x38</text>
<text x="118.7" y="27.5">BOOMELE 4.2-2*2AW</text>
<text x="127.1" y="25">J19</text>
<text x="130.7" y="29">1</text>
<text x="158.7" y="26">weight_scale</text>
<text x="247.4" y="27.5">+24V</text>
<text x="160.1" y="32.6">V_IN+</text>
<text x="190.1" y="32.2" transform="rotate(-90 190.1 32.2)">EX+</text>
<text x="192.9" y="31.3">DRDY</text>
<text x="193" y="35.2">SCLK</text>
<text x="247.4" y="30.1">+24V</text>
<text x="248.6" y="35.2">GND</text>
<text x="248.6" y="32.6">GND</text>
<text x="160.1" y="37.7">V_IN-</text>
<text x="190.1" y="39.3" transform="rotate(-90 190.1 39.3)">EX-</text>
<text x="193.4" y="39">SDIO</text>
<text x="37.5" y="47.9">J2</text>
<text x="82" y="47.9">J3</text>
<text x="118.7" y="46.6">BOOMELE 4.2-2*4AW</text>
<text x="127.7" y="44">J6</text>
<text x="247.4" y="47.9">+3V3</text>
<text x="248.6" y="45.3">GND</text>
<text x="28.5" y="50.4">BOOMELE 4.2-2*3AW</text>
<text x="73" y="50.4">BOOMELE 4.2-2*3AW</text>
<text x="138.4" y="49.1">GND</text>
<text x="166.4" y="53.9">step_down_24V</text>
<text x="187.2" y="50.4">GND</text>
<text x="274.9" y="56.9" transform="rotate(-90 274.9 56.9)">J11</text>
<text x="47" y="65.6">GND</text>
<text x="91.4" y="65.6">GND</text>
<text x="142.2" y="64.4">GND</text>
<text x="167.7" y="61.8">Vin</text>
<text x="198.8" y="61.8">Vout</text>
<text x="212.1" y="61.8">+24V</text>
<text x="277.5" y="63.7" transform="rotate(-90 277.5 63.7)">MOLEX 39301240</text>
<text x="28.5" y="72">BOOMELE 4.2-2*3AW</text>
<text x="37.5" y="69.4">J4</text>
<text x="73" y="72">BOOMELE 4.2-2*3AW</text>
<text x="82" y="69.4">J5</text>
<text x="118.7" y="75.8">BOOMELE 4.2-2*2AW</text>
<text x="127.1" y="73.3">J12</text>
<text x="166.4" y="76.8">step_down_5V</text>
<text x="142.2" y="80.9">GND</text>
<text x="47" y="87.2">GND</text>
<text x="91.4" y="87.2">GND</text>
<text x="127.1" y="89.8">J13</text>
<text x="142.2" y="86">GND</text>
<text x="152.2" y="84.7">+24V</text>
<text x="167.7" y="84.7">Vin</text>
<text x="198.8" y="84.7">Vout</text>
<text x="214.6" y="84.7">+5V</text>
<text x="28.5" y="93.6">BOOMELE 4.2-2*4AW</text>
<text x="37.5" y="91">J7</text>
<text x="74.3" y="94.8">BOOMELE 4.2-2*4AW</text>
<text x="83.3" y="92.3">J8</text>
<text x="118.7" y="92.3">BOOMELE 4.2-2*2AW</text>
<text x="48.3" y="96.1">GND</text>
<text x="94" y="97.4">GND</text>
<text x="142.2" y="97.4">GND</text>
<text x="278.5" y="98.8" transform="rotate(-90 278.5 98.8)">J20</text>
<text x="127.1" y="107.5">J14</text>
<text x="142.2" y="102.5">GND</text>
<text x="172.8" y="107.5">J21</text>
<text x="281" y="107.9" transform="rotate(-90 281 107.9)">BOOMELE 4.2-2*3AW</text>
<text x="52.1" y="111.4">GND</text>
<text x="97.8" y="112.6">GND</text>
<text x="118.7" y="110.1">BOOMELE 4.2-2*3AW</text>
<text x="142.2" y="112.6">+5V</text>
<text x="164.4" y="110.1">BOOMELE 4.2-2*3AW</text>
<text x="188" y="112.6">+5V</text>
<text x="37.5" y="119">J9</text>
<text x="142.2" y="115.2">GND</text>
<text x="188" y="115.2">GND</text>
<text x="28.5" y="121.5">BOOMELE 4.2-2*4AW</text>
<text x="48.3" y="124.1">GND</text>
<text x="74.3" y="122.8">BOOMELE 4.2-2*4AW</text>
<text x="82.7" y="120.2">J10</text>
<text x="94" y="125.3">GND</text>
<text x="127.1" y="130.4">J15</text>
<text x="118.7" y="132.9">BOOMELE 4.2-2*3AW</text>
<text x="142.2" y="135.5">+5V</text>
<text x="208.7" y="135.7">JP1</text>
<text x="52.1" y="139.3">GND</text>
<text x="97.8" y="140.6">GND</text>
<text x="142.2" y="138">GND</text>
<text x="218.1" y="141.8">+3V3</text>
<text x="218.4" y="138">+3V3</text>
<text x="199" y="144.2" transform="rotate(-90 199 144.2)">R25</text>
<text x="201" y="144.2" transform="rotate(-90 201 144.2)">2K2</text>
<text x="204.1" y="146.7" transform="rotate(-90 204.1 146.7)">R26</text>
<text x="206.1" y="146.7" transform="rotate(-90 206.1 146.7)">2K2</text>
<text x="209" y="144.4">JP2</text>
<text x="28.5" y="154.5">BOOMELE 4.2-2*4AW</text>
<text x="36.9" y="152">J16</text>
<text x="40.6" y="156">1</text>
<text x="90.3" y="155.8">J17</text>
<text x="118.7" y="154.5">BOOMELE 4.2-2*4AW</text>
<text x="127.1" y="152">J22</text>
<text x="53.3" y="157.1">GND</text>
<text x="81.9" y="158.3">BOOMELE 4.2-2*2AW</text>
<text x="93.9" y="159.8">1</text>
<text x="106.7" y="160.9">GND</text>
<text x="141" y="157.1">+5V</text>
<text x="106.7" y="163.4">+24V</text>
<text x="53.3" y="172.3">GND</text>
<text x="91.6" y="172.3">J18</text>
<text x="137.2" y="169.8">GND</text>
<text x="53.3" y="174.9">GND</text>
<text x="83.1" y="174.9">BOOMELE 4.2-2*2AW</text>
<text x="95.2" y="176.3">1</text>
<text x="108" y="177.4">GND</text>
</g>
<g font-size="1.8" fill="#a90000">
<text x="43.1" y="29">2</text>
<text x="257.1" y="29">23</text>
<text x="257.1" y="26.4">24</text>
<text x="43.1" y="31.5">3</text>
<text x="43.1" y="34">4</text>
<text x="130.7" y="31.5">2</text>
<text x="130.7" y="34">3</text>
<text x="257.1" y="34">21</text>
<text x="257.1" y="31.5">22</text>
<text x="43.1" y="36.6">5</text>
<text x="43.1" y="39.1">6</text>
<text x="130.7" y="36.6">4</text>
<text x="257.1" y="41.7">18</text>
<text x="257.1" y="39.1">19</text>
<text x="257.1" y="36.6">20</text>
<text x="257.1" y="46.7">16</text>
<text x="257.1" y="44.2">17</text>
<text x="40.6" y="51.8">1</text>
<text x="85" y="51.8">1</text>
<text x="130.7" y="48">1</text>
<text x="130.7" y="50.5">2</text>
<text x="130.7" y="53.1">3</text>
<text x="257.1" y="51.8">14</text>
<text x="257.1" y="49.3">15</text>
<text x="40.6" y="54.4">2</text>
<text x="40.6" y="56.9">3</text>
<text x="40.6" y="59.4">4</text>
<text x="85" y="54.4">2</text>
<text x="85" y="56.9">3</text>
<text x="85" y="59.4">4</text>
<text x="130.7" y="55.6">4</text>
<text x="130.7" y="58.2">5</text>
<text x="257.1" y="59.4">11</text>
<text x="257.1" y="56.9">12</text>
<text x="257.1" y="54.4">13</text>
<text x="40.6" y="62">5</text>
<text x="40.6" y="64.5">6</text>
<text x="85" y="62">5</text>
<text x="85" y="64.5">6</text>
<text x="130.7" y="60.7">6</text>
<text x="130.7" y="63.2">7</text>
<text x="130.7" y="65.8">8</text>
<text x="257.1" y="62">10</text>
<text x="257.7" y="64.5">9</text>
<text x="257.7" y="69.6">7</text>
<text x="257.7" y="67.1">8</text>
<text x="40.6" y="73.4">1</text>
<text x="40.6" y="75.9">2</text>
<text x="85" y="73.4">1</text>
<text x="85" y="75.9">2</text>
<text x="130.7" y="77.2">1</text>
<text x="257.7" y="77.2">4</text>
<text x="257.7" y="74.7">5</text>
<text x="257.7" y="72.1">6</text>
<text x="40.6" y="78.5">3</text>
<text x="40.6" y="81">4</text>
<text x="40.6" y="83.6">5</text>
<text x="85" y="78.5">3</text>
<text x="85" y="81">4</text>
<text x="85" y="83.6">5</text>
<text x="130.7" y="79.8">2</text>
<text x="130.7" y="82.3">3</text>
<text x="257.7" y="82.3">2</text>
<text x="257.7" y="79.8">3</text>
<text x="40.6" y="86.1">6</text>
<text x="85" y="86.1">6</text>
<text x="130.7" y="84.8">4</text>
<text x="257.7" y="84.8">1</text>
<text x="257.7" y="89.9">6</text>
<text x="40.6" y="95">1</text>
<text x="130.7" y="93.7">1</text>
<text x="257.7" y="95">4</text>
<text x="257.7" y="92.5">5</text>
<text x="40.6" y="97.5">2</text>
<text x="40.6" y="100.1">3</text>
<text x="86.3" y="96.3">1</text>
<text x="86.3" y="98.8">2</text>
<text x="86.3" y="101.3">3</text>
<text x="130.7" y="96.3">2</text>
<text x="130.7" y="98.8">3</text>
<text x="130.7" y="101.3">4</text>
<text x="257.7" y="100.1">2</text>
<text x="257.7" y="97.5">3</text>
<text x="40.6" y="102.6">4</text>
<text x="40.6" y="105.2">5</text>
<text x="40.6" y="107.7">6</text>
<text x="86.3" y="103.9">4</text>
<text x="86.3" y="106.4">5</text>
<text x="257.7" y="102.6">1</text>
<text x="40.6" y="110.2">7</text>
<text x="40.6" y="112.8">8</text>
<text x="86.3" y="109">6</text>
<text x="86.3" y="111.5">7</text>
<text x="130.7" y="111.5">1</text>
<text x="176.5" y="111.5">1</text>
<text x="86.3" y="114">8</text>
<text x="130.7" y="114">2</text>
<text x="130.7" y="116.6">3</text>
<text x="130.7" y="119.1">4</text>
<text x="176.5" y="114">2</text>
<text x="176.5" y="116.6">3</text>
<text x="176.5" y="119.1">4</text>
<text x="40.6" y="122.9">1</text>
<text x="40.6" y="125.5">2</text>
<text x="86.3" y="124.2">1</text>
<text x="130.7" y="121.7">5</text>
<text x="130.7" y="124.2">6</text>
<text x="176.5" y="121.7">5</text>
<text x="176.5" y="124.2">6</text>
<text x="40.6" y="128">3</text>
<text x="40.6" y="130.6">4</text>
<text x="86.3" y="126.7">2</text>
<text x="86.3" y="129.3">3</text>
<text x="86.3" y="131.8">4</text>
<text x="40.6" y="133.1">5</text>
<text x="40.6" y="135.6">6</text>
<text x="86.3" y="134.4">5</text>
<text x="86.3" y="136.9">6</text>
<text x="130.7" y="134.4">1</text>
<text x="130.7" y="136.9">2</text>
<text x="40.6" y="138.2">7</text>
<text x="40.6" y="140.7">8</text>
<text x="86.3" y="139.4">7</text>
<text x="86.3" y="142">8</text>
<text x="130.7" y="139.4">3</text>
<text x="130.7" y="142">4</text>
<text x="130.7" y="144.5">5</text>
<text x="130.7" y="147.1">6</text>
<text x="130.7" y="156">1</text>
<text x="40.6" y="158.5">2</text>
<text x="40.6" y="161">3</text>
<text x="130.7" y="158.5">2</text>
<text x="130.7" y="161">3</text>
<text x="40.6" y="163.6">4</text>
<text x="40.6" y="166.1">5</text>
<text x="93.9" y="162.3">2</text>
<text x="93.9" y="164.8">3</text>
<text x="93.9" y="167.4">4</text>
<text x="130.7" y="163.6">4</text>
<text x="130.7" y="166.1">5</text>
<text x="40.6" y="168.7">6</text>
<text x="40.6" y="171.2">7</text>
<text x="40.6" y="173.7">8</text>
<text x="130.7" y="168.7">6</text>
<text x="130.7" y="171.2">7</text>
<text x="130.7" y="173.7">8</text>
<text x="95.2" y="178.8">2</text>
<text x="95.2" y="181.4">3</text>
<text x="95.2" y="183.9">4</text>
</g>
<g font-size="1.8" fill="#0000c2">
<text x="262" y="27.5">PIN68</text>
<text x="84.9" y="33.6">BOM x2</text>
<text x="262" y="30.1">PIN67</text>
<text x="262" y="32.6">PIN66</text>
<text x="262" y="35.2">PIN65</text>
<text x="26.7" y="37.9">Comienza</text>
<text x="27.3" y="40">CAN</text>
<text x="32.7" y="40">BUS</text>
<text x="37.5" y="37.9">el</text>
<text x="38.1" y="40">B</text>
<text x="262" y="40.5">PIN56</text>
<text x="262" y="38">PIN57</text>
<text x="262" y="47.9">PIN34</text>
<text x="262" y="43">PIN55</text>
<text x="262" y="45.6">PIN33</text>
<text x="262" y="52.9">PIN02</text>
<text x="262" y="50.4">PIN01</text>
<text x="262" y="58">PIN04</text>
<text x="262" y="55.5">PIN03</text>
<text x="23.4" y="61.6">Comienza</text>
<text x="24.1" y="63.6">CAN</text>
<text x="29.5" y="63.6">BUS</text>
<text x="34.2" y="61.6">el</text>
<text x="34.9" y="63.6">A</text>
<text x="262" y="65.6">PIN26</text>
<text x="262" y="60.6">PIN05</text>
<text x="262" y="63.1">PIN25</text>
<text x="261.8" y="68.2">CAN_A_RET</text>
<text x="261.8" y="70.5">CAN_A_RET</text>
<text x="262" y="73.3">PIN28</text>
<text x="262" y="75.8">PIN29</text>
<text x="261.7" y="78.3">CAN_B_RET</text>
<text x="261.7" y="80.6">CAN_B_RET</text>
<text x="261.9" y="83.4">PIN27</text>
<text x="268.7" y="83.4">(Veronte</text>
<text x="277.8" y="83.4">Rx)</text>
<text x="261.9" y="85.7">PIN49</text>
<text x="268.7" y="85.7">(Veronte</text>
<text x="277.8" y="85.7">Tx)</text>
<text x="262" y="91">PIN31</text>
<text x="262" y="93.6">PIN32</text>
<text x="262" y="96.1">PIN66</text>
<text x="262.2" y="98.4">PINxx</text>
<text x="262.2" y="101.2">PINxx</text>
<text x="262.2" y="103.7">PINxx</text>
</g>
<g font-size="1.8" fill="#0f0f0f">
<text x="50.8" y="34">CAN_B_L_1</text>
<text x="50.8" y="31.5">CAN_B_H_1</text>
<text x="59.7" y="30.1">+BATT</text>
<text x="96.5" y="30.2">VBat</text>
<text x="201.9" y="34">LC_SCLK</text>
<text x="201.9" y="30.2">LC_DRDY</text>
<text x="50.8" y="39.1">CAN_B_L_2</text>
<text x="50.8" y="36.6">CAN_B_H_2</text>
<text x="201.9" y="37.8">LC_SDIO</text>
<text x="239.3" y="36.6">LC_DRDY</text>
<text x="240.3" y="39.1">EQEP_B</text>
<text x="240.5" y="41.6">EQEP_A</text>
<text x="48.3" y="51.8">CAN_A_H_1</text>
<text x="92.7" y="51.8">CAN_A_H_2</text>
<text x="138.4" y="53.1">CAN_B_H_7</text>
<text x="235.5" y="51.8">PWM_Mot_BR</text>
<text x="235.7" y="49.3">PWM_Mot_FR</text>
<text x="48.3" y="59.4">CAN_A_L_2</text>
<text x="48.3" y="56.9">CAN_A_H_2</text>
<text x="48.3" y="54.3">CAN_A_L_1</text>
<text x="92.7" y="54.3">CAN_A_L_2</text>
<text x="92.7" y="59.4">CAN_A_L_3</text>
<text x="92.7" y="56.9">CAN_A_H_3</text>
<text x="138.4" y="58.2">CAN_B_H_8</text>
<text x="138.4" y="55.6">CAN_B_L_7</text>
<text x="235.7" y="56.9">PWM_Mot_FR</text>
<text x="235.9" y="54.3">PWM_Mot_FL</text>
<text x="237.6" y="59.4">PWM_Light</text>
<text x="48.3" y="62">PWM_Mot_FR</text>
<text x="92.7" y="62">PWM_Mot_FL</text>
<text x="133.3" y="65.8">VBat</text>
<text x="138.4" y="60.7">CAN_B_L_8</text>
<text x="155.6" y="60.7">VBat</text>
<text x="237.2" y="62">CAN_A_H_3</text>
<text x="237.5" y="64.5">CAN_A_L_3</text>
<text x="237.2" y="67">CAN_A_H_4</text>
<text x="237.5" y="69.6">CAN_A_L_4</text>
<text x="48.3" y="75.9">CAN_A_L_4</text>
<text x="48.3" y="73.4">CAN_A_H_4</text>
<text x="92.7" y="75.9">CAN_A_L_5</text>
<text x="92.7" y="73.4">CAN_A_H_5</text>
<text x="139.7" y="77.2">VBat</text>
<text x="237" y="72.1">CAN_B_H_4</text>
<text x="237" y="77.2">CAN_B_H_5</text>
<text x="237.3" y="74.7">CAN_B_L_4</text>
<text x="48.3" y="78.5">CAN_A_H_5</text>
<text x="48.3" y="81">CAN_A_L_5</text>
<text x="48.3" y="83.6">PWM_Mot_BR</text>
<text x="92.7" y="83.6">PWM_Mot_BL</text>
<text x="92.7" y="78.5">CAN_A_H_6</text>
<text x="92.7" y="81">CAN_A_L_6</text>
<text x="141" y="82.3">PWM_Light</text>
<text x="237" y="82.3">CAMERA_TX</text>
<text x="237.3" y="79.7">CAN_B_L_5</text>
<text x="236.7" y="84.8">CAMERA_RX</text>
<text x="239.8" y="89.9">I2C_CLK</text>
<text x="139.7" y="93.7">VBat</text>
<text x="240.1" y="92.4">I2C_DAT</text>
<text x="241" y="95">EQEP_I</text>
<text x="48.3" y="100.1">CAN_B_H_2</text>
<text x="94" y="101.3">CAN_B_H_3</text>
<text x="141" y="98.8">PWM_Light</text>
<text x="239.6" y="97.5">EXTRA_1</text>
<text x="239.6" y="100.1">EXTRA_2</text>
<text x="48.3" y="102.6">CAN_B_L_2</text>
<text x="48.3" y="105.1">CAN_B_H_3</text>
<text x="48.3" y="107.7">CAN_B_L_3</text>
<text x="94" y="106.4">CAN_B_H_4</text>
<text x="94" y="103.9">CAN_B_L_3</text>
<text x="239.6" y="102.6">EXTRA_3</text>
<text x="43.2" y="112.8">VBat</text>
<text x="94" y="109">CAN_B_L_4</text>
<text x="88.9" y="114">VBat</text>
<text x="142.2" y="116.6">LIDAR_1_SCL</text>
<text x="142.2" y="119.1">LIDAR_1_SDA</text>
<text x="188" y="116.6">LIDAR_3_SCL</text>
<text x="188" y="119.1">LIDAR_3_SDA</text>
<text x="142.2" y="124.2">LIDAR_1_RX</text>
<text x="142.2" y="121.7">LIDAR_1_TX</text>
<text x="188" y="124.2">LIDAR_3_RX</text>
<text x="188" y="121.7">LIDAR_3_TX</text>
<text x="48.3" y="128">CAN_B_H_5</text>
<text x="48.3" y="130.5">CAN_B_L_5</text>
<text x="94" y="131.8">CAN_B_L_6</text>
<text x="94" y="129.3">CAN_B_H_6</text>
<text x="48.3" y="135.6">CAN_B_L_6</text>
<text x="48.3" y="133.1">CAN_B_H_6</text>
<text x="94" y="134.4">CAN_B_H_7</text>
<text x="94" y="136.9">CAN_B_L_7</text>
<text x="165.6" y="135.6">LIDAR_1_SDA</text>
<text x="43.2" y="140.7">VBat</text>
<text x="88.9" y="142">VBat</text>
<text x="142.2" y="142">LIDAR_2_SDA</text>
<text x="142.2" y="139.4">LIDAR_2_SCL</text>
<text x="165.6" y="140.7">LIDAR_3_SDA</text>
<text x="165.6" y="138.2">LIDAR_2_SDA</text>
<text x="169.9" y="143.2">LC_SDIO</text>
<text x="142.2" y="144.5">LIDAR_2_TX</text>
<text x="142.2" y="147.1">LIDAR_2_RX</text>
<text x="165.7" y="148.3">LIDAR_2_SCL</text>
<text x="165.7" y="145.8">LIDAR_1_SCL</text>
<text x="214.6" y="148.3">I2C_DAT</text>
<text x="165.7" y="150.9">LIDAR_3_SCL</text>
<text x="169.6" y="153.4">LC_SCLK</text>
<text x="214.6" y="150.9">I2C_CLK</text>
<text x="50.8" y="161">CAMERA_RX</text>
<text x="53.3" y="159.6">+24V</text>
<text x="133.3" y="158.5">EXTRA_1</text>
<text x="133.3" y="161">EQEP_I</text>
<text x="50.8" y="166.1">CAMERA_Sbus_out</text>
<text x="50.8" y="163.6">CAMERA_TX</text>
<text x="133.3" y="166.1">EQEP_B</text>
<text x="133.3" y="163.6">EQEP_A</text>
<text x="50.8" y="168.6">CAMERA_Sbus_in</text>
<text x="133.3" y="171.2">EXTRA_2</text>
<text x="133.3" y="173.7">EXTRA_3</text>
<text x="108" y="179.9">+5V</text>
<text x="105.4" y="181.3">FLOW_OUT_SIGNAL</text>
</g>
<g font-size="1.8" fill="#725600">
<text x="158.7" y="43">File:</text>
<text x="164" y="43">weight_scale.kicad_sch</text>
<text x="166.4" y="69.6">File:</text>
<text x="171.6" y="69.6">step_down_24V.kicad_sch</text>
<text x="166.4" y="92.5">File:</text>
<text x="171.6" y="92.5">step_down_5V.kicad_sch</text>
</g>
</svg>
